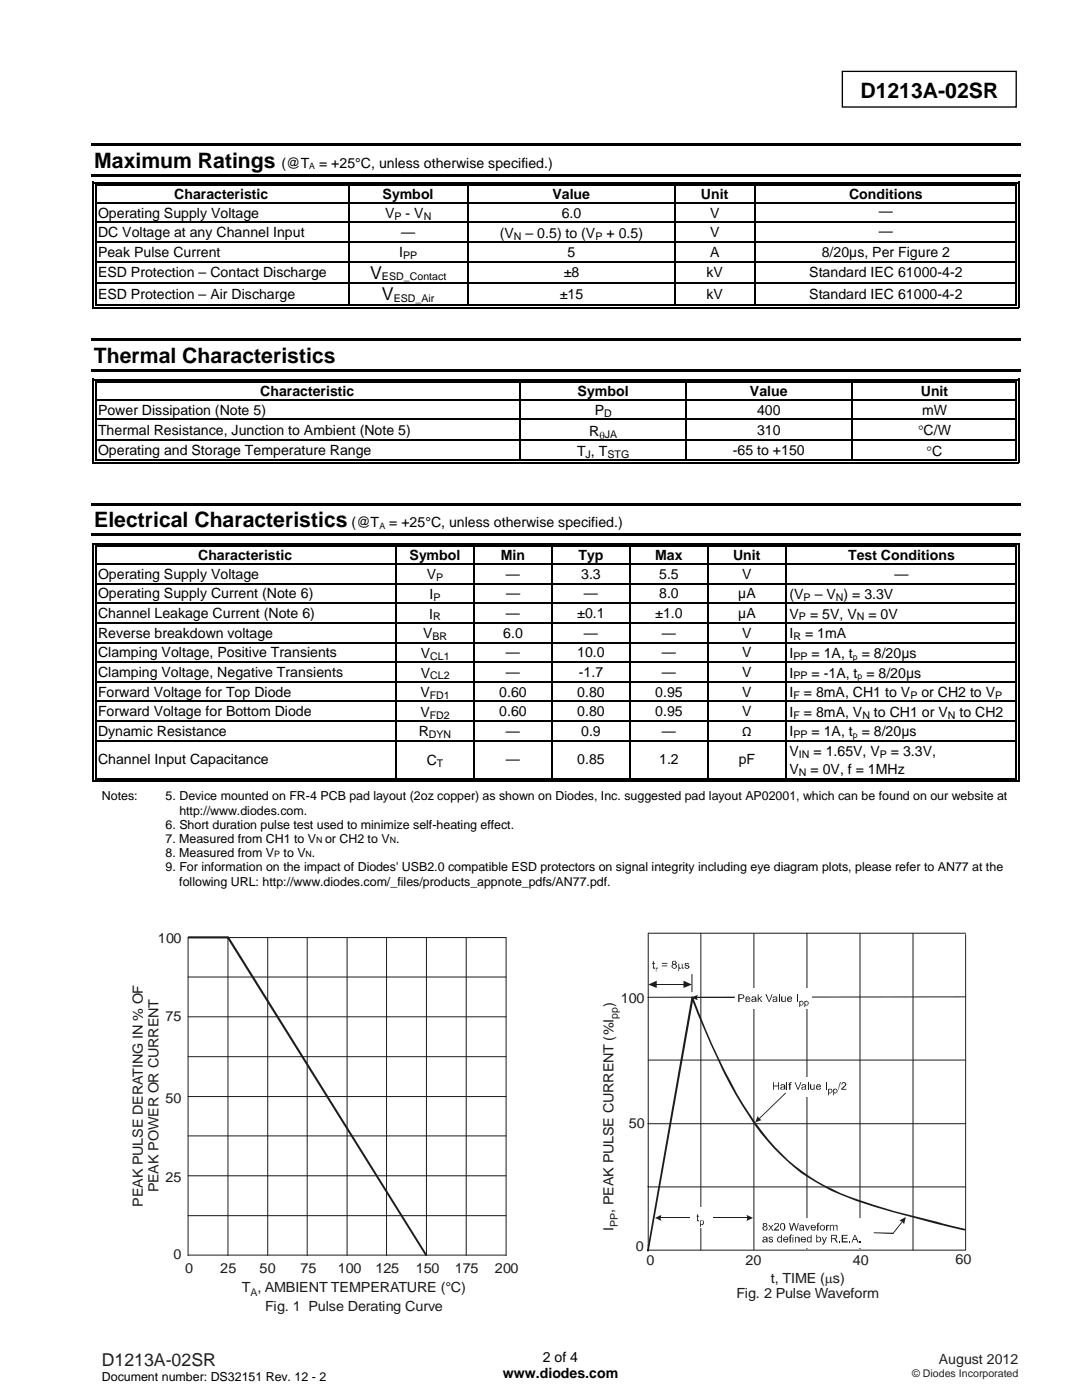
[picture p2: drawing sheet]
<svg xmlns="http://www.w3.org/2000/svg" width="216mm" height="279mm" viewBox="0 0 216 279" stroke-linecap="round" stroke-linejoin="round" font-family="sans-serif">
<path d="M168.1 14.2h34.7v7.2h-34.7z" fill="none" stroke="#000" stroke-width=".26"/>
<g fill="#000">
<path d="M18.3 28.6h185.4v.5h-185.4zM18.3 34.7h185.4v.5h-185.4zM18.5 36.3h.2v.8h-.2zM18.5 36.3h.7v.3h-.7zM19 36.8h.2v.3h-.2zM69.4 37.1h.3zM69.4 36.3h.8v.3h-.8zM69.4 36.8h.8v.3h-.8zM93.3 37.1h.2zM93.3 36.3h.7v.3h-.7zM93.3 36.8h.7v.3h-.7zM134.6 37.1h.2z"/>
<path d="M134.6 36.3h.7v.3h-.7zM134.6 36.8h.7v.3h-.7zM150.5 37.1h.2zM150.5 36.3h.7v.3h-.7zM150.5 36.8h.7v.3h-.7zM202.6 36.3h.8v.3h-.8zM202.6 36.8h.3v.3h-.3zM203.1 36.3h.3v.8h-.3zM18.5 40.3h.2v.3h-.2zM18.5 44.3h.2v.2h-.2zM18.5 48.2h.2v.3h-.2zM18.5 52.1h.2v.3h-.2z"/>
<path d="M18.5 56.4h.2v.3h-.2zM19 40.3h.2v.3h-.2zM19 44.3h.2v.2h-.2zM19 48.2h.2v.3h-.2zM19 52.1h.2v.3h-.2zM19 56.4h.2v.3h-.2zM69.4 40.3h.3v.3h-.3zM69.4 44.3h.3v.2h-.3zM69.4 48.2h.3v.3h-.3zM69.4 52.1h.3v.3h-.3zM69.4 56.4h.3v.3h-.3zM93.3 40.3h.2v.3h-.2z"/>
<path d="M93.3 44.3h.2v.2h-.2zM93.3 48.2h.2v.3h-.2zM93.3 52.1h.2v.3h-.2zM93.3 56.4h.2v.3h-.2zM134.6 40.3h.2v.3h-.2zM134.6 44.3h.2v.2h-.2zM134.6 48.2h.2v.3h-.2zM134.6 52.1h.2v.3h-.2zM134.6 56.4h.2v.3h-.2zM150.5 40.3h.2v.3h-.2zM150.5 44.3h.2v.2h-.2zM150.5 48.2h.2v.3h-.2z"/>
<path d="M150.5 52.1h.2v.3h-.2zM150.5 56.4h.2v.3h-.2zM202.6 40.3h.3v.3h-.3zM202.6 44.3h.3v.2h-.3zM202.6 48.2h.3v.3h-.3zM202.6 52.1h.3v.3h-.3zM202.6 56.4h.3v.3h-.3zM203.1 40.3h.3v.3h-.3zM203.1 44.3h.3v.2h-.3zM203.1 48.2h.3v.3h-.3zM203.1 52.1h.3v.3h-.3zM203.1 56.4h.3v.3h-.3z"/>
<path d="M18.2 67.6h185.5v.5h-185.5zM18.2 73.7h185.5v.5h-185.5zM18.5 61.3h.7v.2h-.7zM18.5 75.6h.2v.8h-.2zM18.5 75.6h.7v.3h-.7zM18.5 79.7h.2v.2h-.2zM19 60.8h.2v.2h-.2zM19 76.1h.2v.3h-.2zM19 79.7h.2v.2h-.2zM69.4 60.8h.8v.2h-.8zM93.3 60.8h.7v.2h-.7zM103.7 76.4h.3z"/>
<path d="M103.7 75.6h.8v.3h-.8zM103.7 76.1h.8v.3h-.8zM103.7 79.7h.3v.2h-.3zM134.6 60.8h.7v.2h-.7zM136.8 76.4h.2zM136.8 75.6h.7v.3h-.7zM136.8 76.1h.7v.3h-.7zM136.8 79.7h.2v.2h-.2zM150.5 60.8h.7v.2h-.7zM150.5 61.3h.7v.2h-.7zM169.8 76.4h.3zM169.8 75.6h.8v.3h-.8z"/>
<path d="M169.8 76.1h.8v.3h-.8zM169.8 79.7h.3v.2h-.3zM202.6 61.3h.8v.2h-.8zM202.6 60.8h.3v.2h-.3zM202.6 75.6h.8v.3h-.8zM202.6 76.1h.3v.3h-.3zM202.6 79.7h.3v.2h-.3zM203.1 60.8h.3v.7h-.3zM203.1 75.6h.3v.8h-.3zM203.1 79.7h.3v.2h-.3zM18.5 83.6h.2v.3h-.2zM18.5 87.7h.2v.3h-.2z"/>
<path d="M18.5 92.2h.7v.3h-.7zM19 83.6h.2v.3h-.2zM19 87.7h.2v.3h-.2zM19 91.7h.2v.2h-.2zM103.7 83.6h.3v.3h-.3zM103.7 87.7h.3v.3h-.3zM103.7 91.7h.8v.2h-.8zM136.8 83.6h.2v.3h-.2zM136.8 87.7h.2v.3h-.2zM136.8 91.7h.7v.2h-.7zM169.8 83.6h.3v.3h-.3zM169.8 87.7h.3v.3h-.3z"/>
<path d="M169.8 91.7h.8v.2h-.8zM202.6 83.6h.3v.3h-.3zM202.6 87.7h.3v.3h-.3zM202.6 92.2h.8v.3h-.8zM202.6 91.7h.3v.2h-.3zM203.1 83.6h.3v.3h-.3zM203.1 87.7h.3v.3h-.3zM203.1 91.7h.3v.8h-.3zM18.3 100.4h185.4v.5h-185.4zM18.3 106.4h185.4v.6h-185.4zM18.5 108.4h.2v.8h-.2zM18.5 108.4h.7v.2h-.7z"/>
<path d="M18.5 112.4h.2v.3h-.2zM18.5 116.4h.2v.2h-.2zM19 108.9h.2v.3h-.2zM19 112.4h.2v.3h-.2zM19 116.4h.2v.2h-.2zM78.9 109.2h.3zM78.9 108.4h.8v.2h-.8zM78.9 108.9h.8v.3h-.8zM78.9 112.4h.3v.3h-.3zM78.9 116.4h.3v.2h-.3zM94.5 109.2h.2zM94.5 108.4h.7v.2h-.7z"/>
<path d="M94.5 108.9h.7v.3h-.7zM94.5 112.4h.2v.3h-.2zM94.5 116.4h.2v.2h-.2zM110 109.2h.3zM110 108.4h.8v.2h-.8zM110 108.9h.8v.3h-.8zM110 112.4h.3v.3h-.3zM110 116.4h.3v.2h-.3zM125.6 109.2h.3zM125.6 108.4h.8v.2h-.8zM125.6 108.9h.8v.3h-.8zM125.6 112.4h.3v.3h-.3z"/>
<path d="M125.6 116.4h.3v.2h-.3zM141.2 109.2h.2zM141.2 108.4h.7v.2h-.7zM141.2 108.9h.7v.3h-.7zM141.2 112.4h.2v.3h-.2zM141.2 116.4h.2v.2h-.2zM156.7 109.2h.3zM156.7 108.4h.8v.2h-.8zM156.7 108.9h.8v.3h-.8zM156.7 112.4h.3v.3h-.3zM156.7 116.4h.3v.2h-.3zM202.6 108.4h.8v.2h-.8z"/>
<path d="M202.6 108.9h.3v.3h-.3zM202.6 112.4h.3v.3h-.3zM202.6 116.4h.3v.2h-.3zM203.1 108.4h.3v.8h-.3zM203.1 112.4h.3v.3h-.3zM203.1 116.4h.3v.2h-.3zM18.5 120.3h.2v.2h-.2zM18.5 124.2h.2v.3h-.2zM18.5 128.1h.2v.3h-.2zM18.5 132h.2v.3h-.2zM18.5 135.9h.2v.3h-.2zM19 120.3h.2v.2h-.2z"/>
<path d="M19 124.2h.2v.3h-.2zM19 128.1h.2v.3h-.2zM19 132h.2v.3h-.2zM19 135.9h.2v.3h-.2zM78.9 120.3h.3v.2h-.3zM78.9 124.2h.3v.3h-.3zM78.9 128.1h.3v.3h-.3zM78.9 132h.3v.3h-.3zM78.9 135.9h.3v.3h-.3zM94.5 120.3h.2v.2h-.2zM94.5 124.2h.2v.3h-.2zM94.5 128.1h.2v.3h-.2z"/>
<path d="M94.5 132h.2v.3h-.2zM94.5 135.9h.2v.3h-.2zM110 120.3h.3v.2h-.3zM110 124.2h.3v.3h-.3zM110 128.1h.3v.3h-.3zM110 132h.3v.3h-.3zM110 135.9h.3v.3h-.3zM125.6 120.3h.3v.2h-.3zM125.6 124.2h.3v.3h-.3zM125.6 128.1h.3v.3h-.3zM125.6 132h.3v.3h-.3zM125.6 135.9h.3v.3h-.3z"/>
<path d="M141.2 120.3h.2v.2h-.2zM141.2 124.2h.2v.3h-.2zM141.2 128.1h.2v.3h-.2zM141.2 132h.2v.3h-.2zM141.2 135.9h.2v.3h-.2zM156.7 120.3h.3v.2h-.3zM156.7 124.2h.3v.3h-.3zM156.7 128.1h.3v.3h-.3zM156.7 132h.3v.3h-.3zM156.7 135.9h.3v.3h-.3zM202.6 120.3h.3v.2h-.3zM202.6 124.2h.3v.3h-.3z"/>
<path d="M202.6 128.1h.3v.3h-.3zM202.6 132h.3v.3h-.3zM202.6 135.9h.3v.3h-.3zM203.1 120.3h.3v.2h-.3zM203.1 124.2h.3v.3h-.3zM203.1 128.1h.3v.3h-.3zM203.1 132h.3v.3h-.3zM203.1 135.9h.3v.3h-.3zM18.5 139.8h.2v.3h-.2zM18.5 143.8h.2v.2h-.2zM18.5 147.7h.2v.3h-.2zM18.5 155.8h.7v.2h-.7z"/>
<path d="M19 139.8h.2v.3h-.2zM19 143.8h.2v.2h-.2zM19 147.7h.2v.3h-.2zM19 155.3h.2v.2h-.2zM78.9 139.8h.3v.3h-.3zM78.9 143.8h.3v.2h-.3zM78.9 147.7h.3v.3h-.3zM78.9 155.3h.8v.2h-.8zM94.5 139.8h.2v.3h-.2zM94.5 143.8h.2v.2h-.2zM94.5 147.7h.2v.3h-.2zM94.5 155.3h.7v.2h-.7z"/>
<path d="M110 139.8h.3v.3h-.3zM110 143.8h.3v.2h-.3zM110 147.7h.3v.3h-.3zM110 155.3h.8v.2h-.8zM125.6 139.8h.3v.3h-.3zM125.6 143.8h.3v.2h-.3zM125.6 147.7h.3v.3h-.3zM125.6 155.3h.8v.2h-.8zM141.2 139.8h.2v.3h-.2zM141.2 143.8h.2v.2h-.2zM141.2 147.7h.2v.3h-.2zM141.2 155.3h.7v.2h-.7z"/>
<path d="M156.7 139.8h.3v.3h-.3zM156.7 143.8h.3v.2h-.3zM156.7 147.7h.3v.3h-.3zM156.7 155.3h.8v.2h-.8zM202.6 139.8h.3v.3h-.3zM202.6 143.8h.3v.2h-.3zM202.6 147.7h.3v.3h-.3zM202.6 155.8h.8v.2h-.8zM202.6 155.3h.3v.2h-.3zM203.1 139.8h.3v.3h-.3zM203.1 143.8h.3v.2h-.3zM203.1 147.7h.3v.3h-.3z"/>
<path d="M203.1 155.3h.3v.7h-.3z"/>
</g>
<g fill="none" stroke="#000" stroke-width=".25">
<path d="M18.6 37.1v3.2M19.1 37.1v3.2M19.2 36.4h50.2M19.2 36.9h50.2M69.6 37.1v3.2M70.2 36.4h23.1M70.2 36.9h23.1M93.4 37.1v3.2M94 36.4h40.6M94 36.9h40.6M134.7 37.1v3.2M135.3 36.4h15.2"/>
<path d="M135.3 36.9h15.2M150.6 37.1v3.2M151.2 36.4h51.4M151.2 36.9h51.4M202.8 37.1v3.2M203.3 37.1v3.2M18.6 40.6v3.7M18.6 44.5v3.7M18.6 48.5v3.6M18.6 52.4v4M18.6 56.7v4.8M19.1 40.6v3.7"/>
<path d="M19.1 44.5v3.7M19.1 48.5v3.6M19.1 52.4v4M19.1 56.7v4.1M19.2 40.5h50.2M19.2 44.4h50.2M19.2 48.3h50.2M19.2 52.2h50.2M19.2 56.5h50.2M69.6 40.6v3.7M69.6 44.5v3.7M69.6 48.5v3.6"/>
<path d="M69.6 52.4v4M69.6 56.7v4.1M69.7 40.5h23.6M69.7 44.4h23.6M69.7 48.3h23.6M69.7 52.2h23.6M69.7 56.5h23.6M93.4 40.6v3.7M93.4 44.5v3.7M93.4 48.5v3.6M93.4 52.4v4M93.4 56.7v4.1"/>
<path d="M93.5 40.5h41.1M93.5 44.4h41.1M93.5 48.3h41.1M93.5 52.2h41.1M93.5 56.5h41.1M134.7 40.6v3.7M134.7 44.5v3.7M134.7 48.5v3.6M134.7 52.4v4M134.7 56.7v4.1M134.8 40.5h15.7M134.8 44.4h15.7"/>
<path d="M134.8 48.3h15.7M134.8 52.2h15.7M134.8 56.5h15.7M150.6 40.6v3.7M150.6 44.5v3.7M150.6 48.5v3.6M150.6 52.4v4M150.6 56.7v4.1M150.7 40.5h51.9M150.7 44.4h51.9M150.7 48.3h51.9M150.7 52.2h51.9"/>
<path d="M150.7 56.5h51.9M202.8 40.6v3.7M202.8 44.5v3.7M202.8 48.5v3.6M202.8 52.4v4M202.8 56.7v4.1M203.3 40.6v3.7M203.3 44.5v3.7M203.3 48.5v3.6M203.3 52.4v4M203.3 56.7v4.1M18.6 76.4v3.3"/>
<path d="M18.6 79.9v3.7M19.1 76.4v3.3M19.1 79.9v3.7M19.2 61.4h131.3M19.2 60.9h50.2M19.2 75.8h84.5M19.2 76.3h84.5M19.2 79.8h84.5M70.2 60.9h23.1M94 60.9h40.6M103.8 76.4v3.3M103.8 79.9v3.7"/>
<path d="M104 79.8h32.8M104.5 75.8h32.3M104.5 76.3h32.3M135.3 60.9h15.2M136.9 76.4v3.3M136.9 79.9v3.7M137 79.8h32.8M137.5 75.8h32.3M137.5 76.3h32.3M151.2 61.4h51.4M151.2 60.9h51.4M169.9 76.4v3.3"/>
<path d="M169.9 79.9v3.7M170.1 79.8h32.5M170.6 75.8h32M170.6 76.3h32M202.8 76.4v3.3M202.8 79.9v3.7M203.3 76.4v3.3M203.3 79.9v3.7M18.6 83.9v3.8M18.6 88v4.5M19.1 83.9v3.8M19.1 88v3.7"/>
<path d="M19.2 83.7h84.5M19.2 87.9h84.5M19.2 92.3h183.4M19.2 91.8h84.5M103.8 83.9v3.8M103.8 88v3.7M104 83.7h32.8M104 87.9h32.8M104.5 91.8h32.3M136.9 83.9v3.8M136.9 88v3.7M137 83.7h32.8"/>
<path d="M137 87.9h32.8M137.5 91.8h32.3M169.9 83.9v3.8M169.9 88v3.7M170.1 83.7h32.5M170.1 87.9h32.5M170.6 91.8h32M202.8 83.9v3.8M202.8 88v3.7M203.3 83.9v3.8M203.3 88v3.7M18.6 109.2v3.2"/>
<path d="M18.6 112.7v3.7M18.6 116.6v3.7M19.1 109.2v3.2M19.1 112.7v3.7M19.1 116.6v3.7M19.2 108.5h59.7M19.2 109h59.7M19.2 112.6h59.7M19.2 116.5h59.7M79.1 109.2v3.2M79.1 112.7v3.7M79.1 116.6v3.7"/>
<path d="M79.2 112.6h15.3M79.2 116.5h15.3M79.7 108.5h14.8M79.7 109h14.8M94.6 109.2v3.2M94.6 112.7v3.7M94.6 116.6v3.7M94.7 112.6h15.3M94.7 116.5h15.3M95.2 108.5h14.8M95.2 109h14.8M110.2 109.2v3.2"/>
<path d="M110.2 112.7v3.7M110.2 116.6v3.7M110.3 112.6h15.3M110.3 116.5h15.3M110.8 108.5h14.8M110.8 109h14.8M125.7 109.2v3.2M125.7 112.7v3.7M125.7 116.6v3.7M125.9 112.6h15.3M125.9 116.5h15.3M126.4 108.5h14.8"/>
<path d="M126.4 109h14.8M141.3 109.2v3.2M141.3 112.7v3.7M141.3 116.6v3.7M141.4 112.6h15.3M141.4 116.5h15.3M141.9 108.5h14.8M141.9 109h14.8M156.8 109.2v3.2M156.8 112.7v3.7M156.8 116.6v3.7M157 112.6h45.6"/>
<path d="M157 116.5h45.6M157.5 108.5h45.1M157.5 109h45.1M202.8 109.2v3.2M202.8 112.7v3.7M202.8 116.6v3.7M203.3 109.2v3.2M203.3 112.7v3.7M203.3 116.6v3.7M18.6 120.5v3.7M18.6 124.5v3.6M18.6 128.4v3.6"/>
<path d="M18.6 132.3v3.6M18.6 136.2v3.6M19.1 120.5v3.7M19.1 124.5v3.6M19.1 128.4v3.6M19.1 132.3v3.6M19.1 136.2v3.6M19.2 120.4h59.7M19.2 124.3h59.7M19.2 128.2h59.7M19.2 132.1h59.7M19.2 136.1h59.7"/>
<path d="M19.2 140h59.7M79.1 120.5v3.7M79.1 124.5v3.6M79.1 128.4v3.6M79.1 132.3v3.6M79.1 136.2v3.6M79.2 120.4h15.3M79.2 124.3h15.3M79.2 128.2h15.3M79.2 132.1h15.3M79.2 136.1h15.3M79.2 140h15.3"/>
<path d="M94.6 120.5v3.7M94.6 124.5v3.6M94.6 128.4v3.6M94.6 132.3v3.6M94.6 136.2v3.6M94.7 120.4h15.3M94.7 124.3h15.3M94.7 128.2h15.3M94.7 132.1h15.3M94.7 136.1h15.3M94.7 140h15.3M110.2 120.5v3.7"/>
<path d="M110.2 124.5v3.6M110.2 128.4v3.6M110.2 132.3v3.6M110.2 136.2v3.6M110.3 120.4h15.3M110.3 124.3h15.3M110.3 128.2h15.3M110.3 132.1h15.3M110.3 136.1h15.3M110.3 140h15.3M125.7 120.5v3.7M125.7 124.5v3.6"/>
<path d="M125.7 128.4v3.6M125.7 132.3v3.6M125.7 136.2v3.6M125.9 120.4h15.3M125.9 124.3h15.3M125.9 128.2h15.3M125.9 132.1h15.3M125.9 136.1h15.3M125.9 140h15.3M141.3 120.5v3.7M141.3 124.5v3.6M141.3 128.4v3.6"/>
<path d="M141.3 132.3v3.6M141.3 136.2v3.6M141.4 120.4h15.3M141.4 124.3h15.3M141.4 128.2h15.3M141.4 132.1h15.3M141.4 136.1h15.3M141.4 140h15.3M156.8 120.5v3.7M156.8 124.5v3.6M156.8 128.4v3.6M156.8 132.3v3.6"/>
<path d="M156.8 136.2v3.6M157 120.4h45.6M157 124.3h45.6M157 128.2h45.6M157 132.1h45.6M157 136.1h45.6M157 140h45.6M202.8 120.5v3.7M202.8 124.5v3.6M202.8 128.4v3.6M202.8 132.3v3.6M202.8 136.2v3.6"/>
<path d="M203.3 120.5v3.7M203.3 124.5v3.6M203.3 128.4v3.6M203.3 132.3v3.6M203.3 136.2v3.6M18.6 140.1v3.7M18.6 144v3.7M18.6 148v8M19.1 140.1v3.7M19.1 144v3.7M19.1 148v7.3M19.2 143.9h59.7"/>
<path d="M19.2 147.8h59.7M19.2 155.9h183.4M19.2 155.4h59.7M79.1 140.1v3.7M79.1 144v3.7M79.1 148v7.3M79.2 143.9h15.3M79.2 147.8h15.3M79.7 155.4h14.8M94.6 140.1v3.7M94.6 144v3.7M94.6 148v7.3"/>
<path d="M94.7 143.9h15.3M94.7 147.8h15.3M95.2 155.4h14.8M110.2 140.1v3.7M110.2 144v3.7M110.2 148v7.3M110.3 143.9h15.3M110.3 147.8h15.3M110.8 155.4h14.8M125.7 140.1v3.7M125.7 144v3.7M125.7 148v7.3"/>
<path d="M125.9 143.9h15.3M125.9 147.8h15.3M126.4 155.4h14.8M141.3 140.1v3.7M141.3 144v3.7M141.3 148v7.3M141.4 143.9h15.3M141.4 147.8h15.3M141.9 155.4h14.8M156.8 140.1v3.7M156.8 144v3.7M156.8 148v7.3"/>
<path d="M157 143.9h45.6M157 147.8h45.6M157.5 155.4h45.1M202.8 140.1v3.7M202.8 144v3.7M202.8 148v7.3M203.3 140.1v3.7M203.3 144v3.7M203.3 148v7.3"/>
</g>
<g fill="none" stroke="#1f1a17" stroke-width=".2">
<path d="M37.5 195h63.5M45.5 187.1v63.5M53.4 187.1v63.5M61.3 187.1v63.5M69.3 187.1v63.5M77.1 187.1v63.5M85.1 187.1v63.5M93 187.1v63.5M37.5 202.9h63.5M37.5 218.8h63.5M37.5 210.9h63.5M37.5 226.7h63.5"/>
<path d="M37.5 234.7h63.5M37.5 250.6v-63.5h63.5v63.5M37.5 242.6h63.5M37.5 250.5h63.5"/>
</g>
<path d="M37.5 186.9h8v.4h-8zM45.5 186.9h.2l-.2 .2zM45.3 187.2l.4-.3 39.6 63.6-.4 .2z" fill="#1f1a17"/>
<path d="M129.3 236.9h.1M129.3 224.3h.1M129.3 249.5h.1M129.3 248.6h.1" fill="none" stroke="#1f1a17" stroke-width=".2"/>
<path d="M138 198.9l.4 .1-9 50.7h-.3z" fill="#1f1a17"/>
<path d="M139.8 186.2v63.3M150.4 186.3v63.2M161 186.2v63M171.6 186.2v63M182.2 186.2v63.3M192.7 186.5v63h-63.5M192.7 186.2h-63.4v63.3M192.7 198.9l-63.4 .1M129.3 211.6h63.4M129.3 224.3h63.4M129.3 236.9h63.4" fill="none" stroke="#1f1a17" stroke-width=".2"/>
<path d="M137.9 199l.3-.1a111.2 111.2 0 0 0 12.7 25.3 38.8 38.8 0 0 0 20.1 15.1l7.5 2.4 8.4 2.1-.1 .4a228.1 228.1 0 0 1-16-4.5 39 39 0 0 1-16.4-10.5 69.3 69.3 0 0 1-11.3-18.1l-3.9-8.8zM186.9 243.8l5.7 1.5-.1 .3-5.7-1.4z" fill="#1f1a17"/>
<path d="M138.1 194.5v3.4" fill="none" stroke="#1f1a17" stroke-width=".2"/>
<path d="M129.3 196.5l1.7-.8v1.5l-1.7-.7 1.7-.8z" fill-rule="evenodd" fill="#1f1a17"/>
<path d="M130.9 196.5h5.6" fill="none" stroke="#1f1a17" stroke-width=".2"/>
<g fill="#1f1a17">
<path d="M136.4 195.7l1.7 .8-1.7 .7v-1.5l1.7 .8z" fill-rule="evenodd"/>
<path d="M130.7 243.1l1.3-.6a1.05 1.05 0 0 0 0 1.1z" fill-rule="evenodd"/>
</g>
<path d="M131.2 243.1h18.6" fill="none" stroke="#1f1a17" stroke-width=".2"/>
<g fill="#1f1a17">
<path d="M149 242.5l1.3 .6-1.3 .5z" fill-rule="evenodd"/>
<path d="M130.3 191.8l.2-.1v.5h.2v.1h-.2v.7l.2 .1-.1 .3-.3-.2v-.9h-.2v-.1h.2zM130.9 193.1l.1 .2v-.2h.3v.2h-.3v.1v.6zM132.1 192.2h1.1v.1h-1.1zM132.1 192.7h1.1v.1h-1.1zM134.2 191.8l.6-.1 .2 .4v.2l-.2 .1 .3 .4-.2 .4-.4 .2-.5-.4v-.3l.3-.3-.2-.1zM134.3 191.9v.4h.5v-.4zM134.2 192.9a.33 .33 0 0 0 .6 0 .33 .33 0 0 0-.6 0zM135.4 192.3h.1l.1 .9 .4-.1v-.8h.2v.8h.3l-.2 .3-.3-.3-.3 .3-.3-.1v.5l-.1-.1zM136.7 192.2h.6l.2 .1-.2 .2a.22 .22 0 0 0-.2-.2 .22 .22 0 0 0-.2 .2l.2 .1a.39 .39 0 0 1 .4 .2 .39 .39 0 0 1-.1 .5h-.7l-.2-.4h.3l.2 .3 .3-.1v-.3h-.2a.39 .39 0 0 1-.4-.5z" fill-rule="evenodd"/>
</g>
<path d="M146.6 197.2h15.3v4h-15.3z" fill="#fff"/>
<g fill="#1f1a17">
<path d="M147.3 198.4h.8l.3 .1 .2 .4a.81 .81 0 0 1-1 .5v.6h-.3zM147.6 198.6v.6l.7-.2-.2-.4z" fill-rule="evenodd"/>
<path d="M148.8 199l.2-.1h.4l.2 .1 .2 .5h-.9v.1l.3 .3 .6-.3-.2 .3h-.8zM149.1 199l-.2 .3h.7l-.1-.2z" fill-rule="evenodd"/>
<path d="M150.2 198.9h.7v1.1l-.2-.2-.2 .2-.6-.2 .2-.4 .6-.1v-.3l-.8 .2zM150.2 199.5a.27 .27 0 0 0 .2 .3 .27 .27 0 0 0 .3-.1v-.2z" fill-rule="evenodd"/>
<path d="M151.2 198.4h.2v.9l.5-.4h.2l-.5 .4 .5 .7h-.2l-.4-.6-.1 .1v.5h-.2z" fill-rule="evenodd"/>
<path d="M152.7 198.4h.3l.5 1.4 .5-1.4h.2l-.6 1.6h-.2z" fill-rule="evenodd"/>
<path d="M154.4 198.9h.5l.2 .1 .1 1h-.3v-.2a.42 .42 0 0 1-.5 .1 .42 .42 0 0 1-.2-.4l.1-.1 .6-.1-.1-.3h-.4l-.2 .2zM154.3 199.5v.2l.3 .2 .3-.3v-.1z" fill-rule="evenodd"/>
<path d="M155.9 198.9h.2l.1 .9 .4-.1v-.8h.2v1.1h-.2v-.2l-.2 .2-.5-.1z" fill-rule="evenodd"/>
<path d="M157 199.2l.4-.3h.4l.3 .3v.3h-.9l.3 .4 .6-.3-.1 .2-.3 .2-.5-.1-.2-.3zM157.5 199l-.3 .3h.7l-.2-.3z" fill-rule="evenodd"/>
<path d="M159.5 199.8h.2a.45 .45 0 0 1 .7 .4 .45 .45 0 0 1-.7 .4v.4h-.2zM159.7 200v.5l.2 .1 .3-.2-.2-.5z" fill-rule="evenodd"/>
<path d="M160.5 199.8l.2 .1 .3-.2 .4 .3a.44 .44 0 0 1-.2 .6 .44 .44 0 0 1-.5 0v.4h-.2zM160.7 200l.1 .5 .1 .1 .3-.2-.1-.5z" fill-rule="evenodd"/>
</g>
<g fill="#1f1a17">
<path d="M155.4 198.4h.2v1.6h-.2z"/>
<path d="M159 198.4h.2v1.6h-.2z"/>
</g>
<path d="M153.6 214.9h17.1v3.9h-17.1z" fill="#fff"/>
<g fill="#1f1a17">
<path d="M154.2 216h.2v.6h.9v-.6h.1v1.5h-.1v-.7h-.9v.7h-.2z" fill-rule="evenodd"/>
<path d="M155.8 216.6l.1-.2 .7 .1 .1 1h-.2v-.2l-.2 .2-.6-.2 .2-.4 .5-.1v-.2l-.7 .1zM155.9 217.1v.1l.2 .2 .3-.2v-.2z" fill-rule="evenodd"/>
<path d="M157.6 216h.4v.1h-.3v.3h.2v.2h-.2v.9h-.2v-.9h-.2v-.2h.2z" fill-rule="evenodd"/>
<path d="M158.6 216h.1l.5 1.3 .5-1.3h.2l-.6 1.5h-.1z" fill-rule="evenodd"/>
<path d="M160.2 216.4h.5l.1 .2 .1 .9-.2-.2a.42 .42 0 0 1-.5 .2 .42 .42 0 0 1-.3-.4l.2-.2 .6-.1-.1-.2h-.4l-.3 .1zM160.2 217.1l-.1 .1 .2 .2 .4-.2v-.2z" fill-rule="evenodd"/>
<path d="M161.6 216.4h.3v.9l.5-.1v-.8h.1v1.1h-.1v-.2l-.2 .2-.5-.1z" fill-rule="evenodd"/>
<path d="M163.1 216.4h.5l.2 .3v.3h-.8l.3 .4 .5-.3v.2l-.2 .2h-.5a.62 .62 0 0 1-.3-.6 .62 .62 0 0 1 .3-.5zM163.2 216.6l-.2 .2h.6l-.1-.2z" fill-rule="evenodd"/>
<path d="M167.6 216h.2l-.6 1.5z" fill-rule="evenodd"/>
<path d="M168 216a.54 .54 0 0 1 .9 .5l-.8 .7 .8 .1v.2h-1v-.3l.7-.7-.1-.4h-.3l-.2 .4-.1-.1z" fill-rule="evenodd"/>
<path d="M165.2 217.3l.2 .1 .3-.2 .4 .4a.6 .6 0 0 1-.5 .6l-.2-.1v.5h-.2zM165.4 217.6l.1 .4 .1 .1 .3-.2-.1-.5z" fill-rule="evenodd"/>
<path d="M166.3 217.3l.1 .1a.37 .37 0 0 1 .4-.2 .37 .37 0 0 1 .3 .4 .6 .6 0 0 1-.5 .6l-.2-.1v.5h-.1zM166.4 217.6l.1 .4 .2 .1 .2-.2-.1-.5z" fill-rule="evenodd"/>
</g>
<g fill="#1f1a17">
<path d="M157 216h.1v1.5h-.1z"/>
<path d="M161.2 216h.2v1.5h-.2z"/>
<path d="M164.7 216h.2v1.5h-.2z"/>
</g>
<path d="M151.3 243.1h23.3v5.8h-23.3z" fill="#fff"/>
<g fill="#1f1a17">
<path d="M152.2 244.2l.6-.1 .3 .3-.2 .4 .2 .1v.4l-.2 .3h-.4l-.3-.3-.1-.3 .4-.2-.3-.3zM152.5 244.2v.4l.3 .1 .1-.4-.3-.1zM152.5 244.8l-.1 .5 .1 .1h.3l.2-.4z" fill-rule="evenodd"/>
<path d="M153.3 244.5h.3l.2 .3 .3-.3h.2l-.4 .5 .4 .6h-.2l-.3-.5-.3 .5h-.2l.4-.6z" fill-rule="evenodd"/>
<path d="M154.6 244.2h.7l.1 .5-.7 .6h.7v.3h-1l.3-.5 .6-.5v-.3l-.3-.1-.5 .3z" fill-rule="evenodd"/>
<path d="M155.9 244.2l.5-.1 .2 .4a.85 .85 0 0 1-.2 1.1 .6 .6 0 0 1-.7-.8v-.4zM155.9 244.3v.8l.1 .3h.3a1.02 1.02 0 0 0 .1-1.1l-.2-.1z" fill-rule="evenodd"/>
<path d="M157.5 244.1h.1l.4 1.2 .3-1.2h.3l.3 1.2 .3-1.2h.2l-.4 1.5h-.2l-.4-1.4-.3 1.4h-.3z" fill-rule="evenodd"/>
<path d="M159.5 244.7a.54 .54 0 0 1 .7-.2 .54 .54 0 0 1 .2 .7l.1 .4h-.2v-.2l-.6 .2-.2-.2v-.3l.8-.3-.2-.2h-.3l-.1 .2zM159.7 245.1v.3h.4l.2-.4z" fill-rule="evenodd"/>
<path d="M160.6 244.5h.2l.3 .8 .3-.8h.2l-.4 1.1h-.2z" fill-rule="evenodd"/>
<path d="M162 244.5a.56 .56 0 0 1 .8 .6h-.9v.2l.3 .1 .3-.1 .1-.1 .2 .1-.3 .3-.6-.2-.1-.6zM162 244.7l-.1 .2h.7l-.1-.3z" fill-rule="evenodd"/>
<path d="M163.2 244.1l.3-.1 .1 .2h-.3v.3h.2l-.2 .1v1h-.3v-1l-.1-.1h.1z" fill-rule="evenodd"/>
<path d="M163.7 244.6l.4-.2a.56 .56 0 0 1 .6 .6 .56 .56 0 0 1-.7 .5 .56 .56 0 0 1-.4-.7zM164 244.6l-.3 .4 .3 .4h.2l.2-.6-.2-.2z" fill-rule="evenodd"/>
<path d="M164.8 244.5h.2v.2l.2-.3 .3 .1-.1 .2-.3 .1v.8h-.3z" fill-rule="evenodd"/>
<path d="M165.6 244.5l.2 .1 .4-.2 .2 .3 .4-.3 .2 .1 .1 1.1h-.2v-.8l-.1-.2-.4 .2v.8h-.1l-.1-1-.4 .2v.8h-.2z" fill-rule="evenodd"/>
<path d="M152.3 246.9a.65 .65 0 0 1 .8 .1 .65 .65 0 0 1 0 .8v.2h-.1v-.2l-.4 .2-.5-.2v-.3l.3-.2 .5-.1-.1-.2h-.4v.2l-.2-.1zM152.5 247.5l-.1 .3h.4l.1-.4z" fill-rule="evenodd"/>
<path d="M153.5 246.9l.4-.1 .3 .2h-.6v.2l.6 .3v.4h-.7l-.2-.3 .3-.1 .2 .3 .3-.1-.1-.2-.6-.2z" fill-rule="evenodd"/>
<path d="M155.2 247l.2-.2 .5 .2v-.6h.1v1.6h-.1v-.2l-.4 .2a.67 .67 0 0 1-.3-1zM155.4 247a.42 .42 0 0 0-.2 .5 .42 .42 0 0 0 .6 .2l.1-.5-.2-.2z" fill-rule="evenodd"/>
<path d="M156.3 247.1l.5-.3 .2 .1 .3 .2v.4h-.9l.3 .3 .3-.1 .1-.2 .2 .1-.2 .3-.3 .1-.4-.2-.1-.2zM156.5 247l-.1 .3h.7l-.1-.3z" fill-rule="evenodd"/>
<path d="M157.6 246.4h.5l-.3 .2v.3h.2l-.2 .1v1h-.3v-1h-.1l.1-.1z" fill-rule="evenodd"/>
<path d="M158.1 246.4h.2v.2h-.2zM158.1 246.9h.2v1.1h-.2z" fill-rule="evenodd"/>
<path d="M158.6 246.9l.2 .1 .4-.2 .4 .2v1h-.3v-1h-.1l-.4 .1v.9h-.2z" fill-rule="evenodd"/>
<path d="M159.9 247l.4-.2 .4 .2 .1 .4-.8 .1 .2 .3 .4-.1v-.2l.2 .1a.58 .58 0 0 1-.8 .2 .58 .58 0 0 1-.1-.8zM160.2 247l-.2 .3h.6l-.2-.3z" fill-rule="evenodd"/>
<path d="M161.1 247l.3-.2 .4 .2v-.6h.1v1.6h-.1v-.2l-.4 .2-.4-.3zM161.4 247a.42 .42 0 0 0-.2 .5 .42 .42 0 0 0 .5 .2l.1-.5-.2-.2z" fill-rule="evenodd"/>
<path d="M162.9 246.4h.1v.6l.4-.2a.59 .59 0 0 1 .5 .4 .59 .59 0 0 1-.2 .6l-.3 .2-.4-.2v.2h-.1zM163.2 247a.42 .42 0 0 0-.2 .5 .42 .42 0 0 0 .6 .2v-.5l-.1-.2z" fill-rule="evenodd"/>
<path d="M164 246.9h.1l.4 .8 .3-.8h.2l-.7 1.5h-.2v-.3l.1 .1 .2-.2z" fill-rule="evenodd"/>
<path d="M165.8 246.4h1.1l.1 .2-.1 .5-.3 .1 .6 .8h-.3l-.5-.7h-.4v.7h-.2zM166 246.6v.5l.8-.1 .1-.1-.1-.3z" fill-rule="evenodd"/>
<path d="M168 246.4h1.1v.2h-.9v.4h.9v.2h-.9v.5h.9v.3h-1.1z" fill-rule="evenodd"/>
<path d="M170.5 246.4h.2l.6 1.6h-.2l-.2-.5h-.7l-.1 .5h-.2zM170.6 246.6l-.3 .7h.5z" fill-rule="evenodd"/>
</g>
<g fill="#1f1a17">
<path d="M167.4 247.7h.2v.3h-.2z"/>
<path d="M169.5 247.7h.2v.3h-.2z"/>
<path d="M171.5 247.7h.3v.3h-.3z"/>
</g>
<path d="M137.8 241h4.5v4.1h-4.5z" fill="#fff"/>
<g fill="#1f1a17">
<path d="M139.1 242.4l.2-.1v.3h.2v.2h-.2v.7l.2 .1v.1l-.4-.1z" fill-rule="evenodd"/>
<path d="M139.7 243.6h.6l.1 .1v.5l-.2 .3-.4-.2v.5h-.1zM139.8 243.7v.5l.3 .1 .2-.6z" fill-rule="evenodd"/>
<path d="M179.5 243.6l1.2-.7-.3 1.4-.3-.4z" fill-rule="evenodd"/>
<path d="M151.2 222.7l.5 .7 .3 .1-1.3 .5z" fill-rule="evenodd"/>
<path d="M137.9 199.1l1.4-.6-.2 .4 .2 .7z" fill-rule="evenodd"/>
</g>
<g fill="#1f1a17">
<path d="M174.4 245.9l3.8 .1 .1 .3-4-.2z"/>
<path d="M180.3 243.3l.2 .1-2.2 2.8-.2-.1z"/>
<path d="M151 223.6l5.7-5.5 .2 .1-5.8 5.6z"/>
</g>
<path d="M138.5 199.1h8" fill="none" stroke="#1f1a17" stroke-width=".2"/>
<g font-size="4.2">
<text x="171.7" y="19.6">D1213A-02SR</text>
<text x="18.8" y="33.4">Maximum Ratings</text>
<text x="18.7" y="72.4">Thermal Characteristics</text>
<text x="18.8" y="105.2">Electrical Characteristics</text>
</g>
<g font-size="3.5">
<text x="73.9" y="55.6">V</text>
<text x="76.2" y="59.9">V</text>
</g>
<text font-size="3.5" fill="#231f20" x="20.3" y="272.5">D1213A-02SR</text>
<g font-size="2.8">
<text x="56.2" y="33.4">(@T = +25°C, unless otherwise specified.)</text>
<text x="34.8" y="39.7">Characteristic</text>
<text x="76.3" y="39.7">Symbol</text>
<text x="110.2" y="39.7">Value</text>
<text x="139.9" y="39.7">Unit</text>
<text x="169.4" y="39.7">Conditions</text>
<text x="19.6" y="43.4">Operating Supply Voltage</text>
<text x="19.6" y="47.3">DC Voltage at any Channel Input</text>
<text x="76.9" y="43.5">V</text>
<text x="80" y="47.3">—</text>
<text x="80.9" y="43.5">- V</text>
<text x="99.7" y="47.5">(V</text>
<text x="104.9" y="47.5">– 0.5) to (V</text>
<text x="112.1" y="43.4">6.0</text>
<text x="121" y="47.5">+ 0.5)</text>
<text x="141.7" y="47.3">V</text>
<text x="141.7" y="43.4">V</text>
<text x="175.4" y="47.1">—</text>
<text x="175.4" y="43.2">—</text>
<text x="19.6" y="51.2">Peak Pulse Current</text>
<text x="79.7" y="51.4">I</text>
<text x="113.2" y="51.2">5</text>
<text x="141.7" y="51.2">A</text>
<text x="164" y="51.2">8/20µs, Per Figure 2</text>
<text x="19.6" y="55.4">ESD Protection – Contact Discharge</text>
<text x="19.6" y="59.7">ESD Protection – Air Discharge</text>
<text x="111.7" y="59.7">±15</text>
<text x="112.5" y="55.4">±8</text>
<text x="141" y="55.4">kV</text>
<text x="141" y="59.7">kV</text>
<text x="161.5" y="59.7">Standard IEC 61000-4-2</text>
<text x="161.5" y="55.4">Standard IEC 61000-4-2</text>
<text x="19.6" y="82.7">Power Dissipation (Note 5)</text>
<text x="51.9" y="79">Characteristic</text>
<text x="115.2" y="79">Symbol</text>
<text x="118.7" y="82.9">P</text>
<text x="149.6" y="79">Value</text>
<text x="151.1" y="82.7">400</text>
<text x="183.7" y="79">Unit</text>
<text x="184" y="82.7">mW</text>
<text x="19.6" y="86.8">Thermal Resistance, Junction to Ambient (Note 5)</text>
<text x="117.6" y="87">R</text>
<text x="151.1" y="86.8">310</text>
<text x="183.2" y="86.9">°C/W</text>
<text x="19.6" y="90.8">Operating and Storage Temperature Range</text>
<text x="115.1" y="91">T , T</text>
<text x="146.2" y="90.8">-65 to +150</text>
<text x="184.9" y="90.9">°C</text>
<text x="70.2" y="105.2">(@T = +25°C, unless otherwise specified.)</text>
<text x="39.5" y="111.8">Characteristic</text>
<text x="81.7" y="111.8">Symbol</text>
<text x="99.9" y="111.8">Min</text>
<text x="115.4" y="111.8">Typ</text>
<text x="130.7" y="111.8">Max</text>
<text x="146.3" y="111.8">Unit</text>
<text x="169.2" y="111.8">Test Conditions</text>
<text x="19.6" y="115.5">Operating Supply Voltage</text>
<text x="19.6" y="119.4">Operating Supply Current (Note 6)</text>
<text x="85.2" y="115.6">V</text>
<text x="85.7" y="119.5">I</text>
<text x="101" y="115.5">—</text>
<text x="101" y="119.4">—</text>
<text x="116" y="115.5">3.3</text>
<text x="116.5" y="119.4">—</text>
<text x="131.5" y="115.5">5.5</text>
<text x="131.5" y="119.4">8.0</text>
<text x="147.3" y="119.4">µA</text>
<text x="148.1" y="115.5">V</text>
<text x="157.5" y="119.5">(V</text>
<text x="162.6" y="119.5">– V ) = 3.3V</text>
<text x="178.5" y="115.5">—</text>
<text x="19.6" y="123.3">Channel Leakage Current (Note 6)</text>
<text x="85.7" y="123.5">I</text>
<text x="101" y="123.3">—</text>
<text x="115.2" y="123.3">±0.1</text>
<text x="130.7" y="123.3">±1.0</text>
<text x="147.3" y="123.3">µA</text>
<text x="157.5" y="123.5">V</text>
<text x="161.6" y="123.5">= 5V, V</text>
<text x="173.3" y="123.5">= 0V</text>
<text x="19.6" y="127.3">Reverse breakdown voltage</text>
<text x="19.6" y="131.2">Clamping Voltage, Positive Transients</text>
<text x="83.9" y="131.3">V</text>
<text x="84.4" y="127.4">V</text>
<text x="100.4" y="127.3">6.0</text>
<text x="101" y="131.2">—</text>
<text x="115.2" y="131.2">10.0</text>
<text x="116.5" y="127.3">—</text>
<text x="132.1" y="131.2">—</text>
<text x="132.1" y="127.3">—</text>
<text x="148.1" y="131.2">V</text>
<text x="148.1" y="127.3">V</text>
<text x="157.5" y="127.4">I</text>
<text x="157.5" y="131.3">I</text>
<text x="160.6" y="127.4">= 1mA</text>
<text x="161.9" y="131.3">= 1A, t = 8/20μs</text>
<text x="19.6" y="135.1">Clamping Voltage, Negative Transients</text>
<text x="83.9" y="135.2">V</text>
<text x="101" y="135.1">—</text>
<text x="115.5" y="135.1">-1.7</text>
<text x="132.1" y="135.1">—</text>
<text x="148.1" y="135.1">V</text>
<text x="157.5" y="135.2">I</text>
<text x="161.9" y="135.2">= -1A, t = 8/20μs</text>
<text x="19.6" y="139">Forward Voltage for Top Diode</text>
<text x="19.6" y="142.9">Forward Voltage for Bottom Diode</text>
<text x="83.9" y="139.1">V</text>
<text x="83.9" y="143">V</text>
<text x="99.6" y="139">0.60</text>
<text x="99.6" y="142.9">0.60</text>
<text x="115.2" y="139">0.80</text>
<text x="115.2" y="142.9">0.80</text>
<text x="130.8" y="139">0.95</text>
<text x="130.8" y="142.9">0.95</text>
<text x="148.1" y="139">V</text>
<text x="148.1" y="142.9">V</text>
<text x="157.5" y="139.1">I</text>
<text x="157.5" y="143">I</text>
<text x="160.4" y="139.1">= 8mA, CH1 to V</text>
<text x="160.4" y="143">= 8mA, V</text>
<text x="174.4" y="143">to CH1 or V</text>
<text x="183.9" y="139.1">or CH2 to V</text>
<text x="191.5" y="143">to CH2</text>
<text x="19.6" y="146.8">Dynamic Resistance</text>
<text x="83.6" y="147">R</text>
<text x="101" y="146.8">—</text>
<text x="116" y="146.8">0.9</text>
<text x="132.1" y="146.8">—</text>
<text x="148.1" y="146.8">Ω</text>
<text x="157.5" y="147">I</text>
<text x="161.9" y="147">= 1A, t = 8/20μs</text>
<text x="19.6" y="152.6">Channel Input Capacitance</text>
<text x="85.2" y="152.7">C</text>
<text x="101" y="152.6">—</text>
<text x="115.2" y="152.6">0.85</text>
<text x="131.5" y="152.6">1.2</text>
<text x="147.4" y="152.6">pF</text>
<text x="157.5" y="154.5">V</text>
<text x="157.5" y="150.9">V</text>
<text x="161.7" y="154.5">= 0V, f = 1MHz</text>
<text x="162.3" y="150.9">= 1.65V, V</text>
<text x="177.8" y="150.9">= 3.3V,</text>
<text x="100.3" y="275.1">www.diodes.com</text>
<text x="108.3" y="271.9">2 of 4</text>
</g>
<g font-size="2.8" fill="#1f1a17">
<text x="31.5" y="188.2">100</text>
<text x="33" y="203.9">75</text>
<text x="122.4" y="201.1" transform="rotate(-90 122.4 201.1)">)</text>
<text x="123.8" y="200.1">100</text>
<text x="33" y="220.1">50</text>
<text x="125.5" y="225.1">50</text>
<text x="31.6" y="238" transform="rotate(-90 31.6 238)">PEAK POWER OR CURRENT</text>
<text x="33" y="235.8">25</text>
<text x="28.5" y="240.8" transform="rotate(-90 28.5 240.8)">PEAK PULSE DERATING IN % OF</text>
<text x="122.4" y="245.7" transform="rotate(-90 122.4 245.7)">I</text>
<text x="122.4" y="242" transform="rotate(-90 122.4 242)">, PEAK PULSE CURRENT (%I</text>
<text x="34.6" y="251.3">0</text>
<text x="126.9" y="249.7">0</text>
<text x="36.9" y="254.1">0</text>
<text x="44" y="254.1">25</text>
<text x="48.3" y="257.8">T , AMBIENT TEMPERATURE (°C)</text>
<text x="51.8" y="254.1">50</text>
<text x="59.9" y="254.1">75</text>
<text x="67.4" y="254.1">100</text>
<text x="74.9" y="254.1">125</text>
<text x="83" y="254.1">150</text>
<text x="90.7" y="254.1">175</text>
<text x="98.8" y="254.1">200</text>
<text x="129" y="252.5">0</text>
<text x="148.7" y="252.4">20</text>
<text x="153.8" y="256">t, TIME ( s)</text>
<text x="164.6" y="256">μ</text>
<text x="170.2" y="252.4">40</text>
<text x="190.6" y="252.2">60</text>
<text x="52.9" y="261.6">Fig. 1 Pulse Derating Curve</text>
<text x="147" y="259.1">Fig. 2 Pulse Waveform</text>
</g>
<text font-size="2.8" fill="#231f20" x="187.3" y="272.2">August 2012</text>
<g font-size="2.5">
<text x="20.3" y="159.7">Notes:</text>
<text x="33" y="159.7">5. Device mounted on FR-4 PCB pad layout (2oz copper) as shown on Diodes, Inc. suggested pad layout AP02001, which can be found on our website at</text>
<text x="33" y="165.4">6. Short duration pulse test used to minimize self-heating effect.</text>
<text x="35.8" y="162.6">http://www.diodes.com.</text>
<text x="33" y="171.1">8. Measured from V</text>
<text x="33" y="173.9">9. For information on the impact of Diodes' USB2.0 compatible ESD protectors on signal integrity including eye diagram plots, please refer to AN77 at the</text>
<text x="33" y="168.3">7. Measured from CH1 to V</text>
<text x="56.6" y="171.1">to V .</text>
<text x="64.9" y="168.3">or CH2 to V .</text>
<text x="35.8" y="176.8">following URL: http://www.diodes.com/_files/products_appnote_pdfs/AN77.pdf.</text>
<text x="20.3" y="275.6">Document number: DS32151 Rev. 12 - 2</text>
</g>
<g font-size="2.1">
<text x="78.7" y="43.9">P</text>
<text x="84.5" y="43.9">N</text>
<text x="102.6" y="47.8">N</text>
<text x="118.8" y="47.8">P</text>
<text x="80.4" y="51.7">PP</text>
<text x="76.2" y="56">ESD_Contact</text>
<text x="78.6" y="60.3">ESD_Air</text>
<text x="120.5" y="83.2">D</text>
<text x="119.6" y="87.5">θJA</text>
<text x="116.9" y="91.3">J</text>
<text x="121.2" y="91.3">STG</text>
<text x="86.5" y="119.9">P</text>
<text x="87.1" y="116">P</text>
<text x="160.4" y="119.9">P</text>
<text x="166.8" y="119.9">N</text>
<text x="86.4" y="123.8">R</text>
<text x="159.4" y="123.8">P</text>
<text x="171" y="123.8">N</text>
<text x="85.8" y="131.7">CL1</text>
<text x="86.3" y="127.7">BR</text>
<text x="158.3" y="127.7">R</text>
<text x="158.3" y="131.7">PP</text>
<text x="85.8" y="135.6">CL2</text>
<text x="158.3" y="135.6">PP</text>
<text x="85.8" y="139.5">FD1</text>
<text x="85.8" y="143.4">FD2</text>
<text x="158.3" y="139.5">F</text>
<text x="158.3" y="143.4">F</text>
<text x="172.1" y="143.4">N</text>
<text x="181.7" y="139.5">P</text>
<text x="189.1" y="143.4">N</text>
<text x="198.6" y="139.5">P</text>
<text x="85.6" y="147.3">DYN</text>
<text x="158.3" y="147.3">PP</text>
<text x="87.2" y="153.1">T</text>
<text x="159.4" y="151.2">IN</text>
<text x="159.4" y="154.9">N</text>
<text x="175.6" y="151.2">P</text>
</g>
<g font-size="2.1" fill="#1f1a17">
<text x="123.3" y="203.4" transform="rotate(-90 123.3 203.4)">pp</text>
<text x="123.3" y="244.9" transform="rotate(-90 123.3 244.9)">PP</text>
<text x="50" y="258.7">A</text>
</g>
<text font-size="2.1" fill="#231f20" x="182" y="274.8">© Diodes Incorporated</text>
<g font-size="1.8">
<text x="61.7" y="33.8">A</text>
<text x="75.7" y="105.5">A</text>
<text x="170.2" y="131.7">p</text>
<text x="171.1" y="135.6">p</text>
<text x="170.2" y="147.3">p</text>
<text x="54.7" y="171.1">P</text>
<text x="61" y="171.1">N</text>
<text x="63.1" y="168.3">N</text>
<text x="77.8" y="168.3">N</text>
</g>
</svg>
